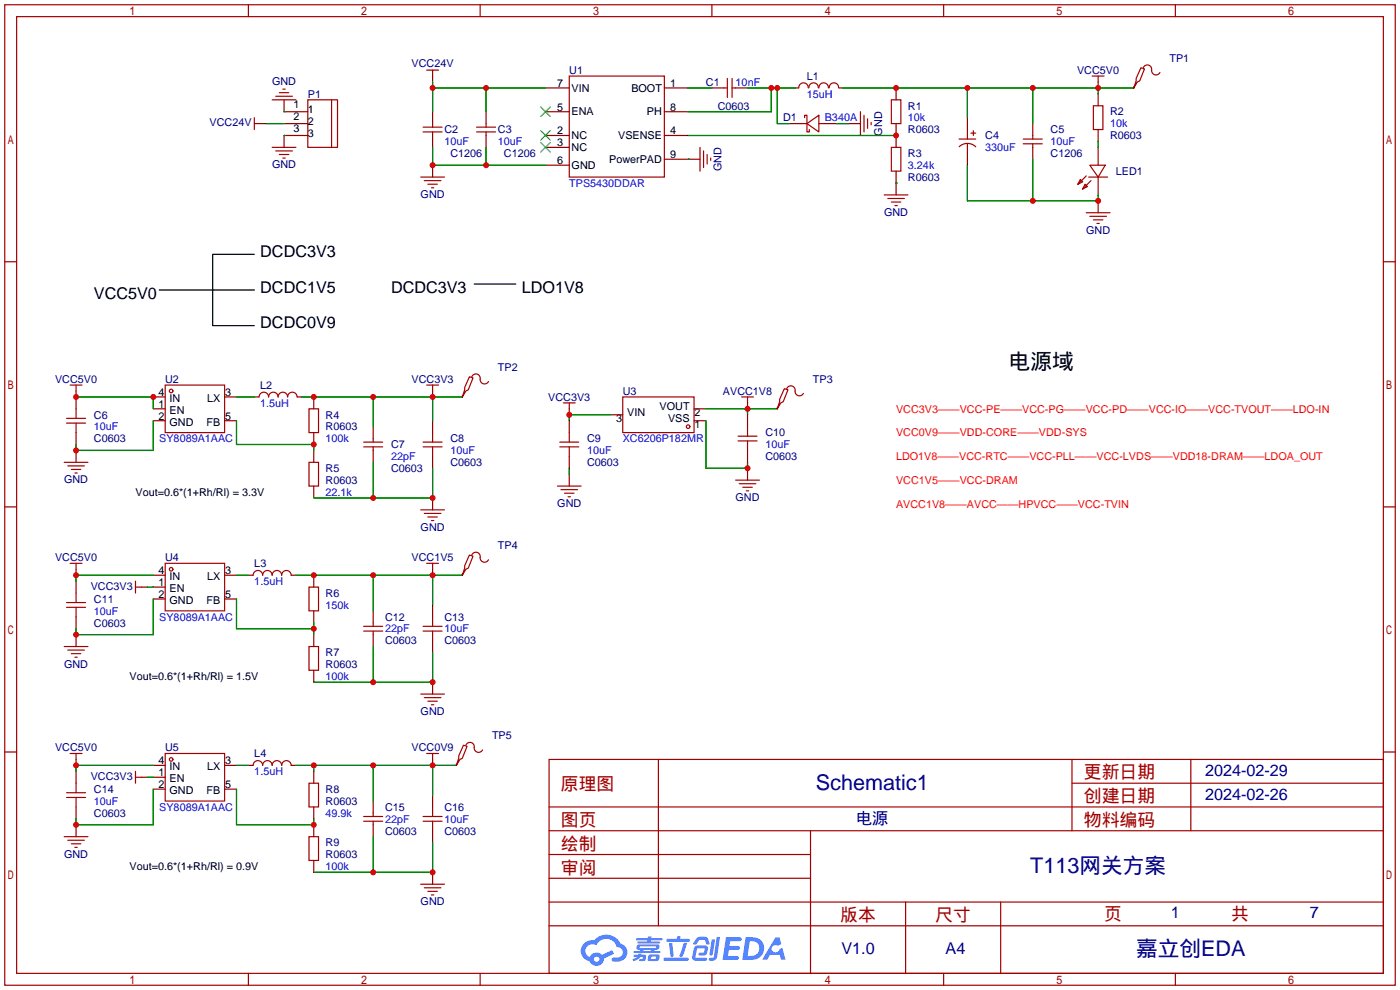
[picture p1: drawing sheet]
<svg xmlns="http://www.w3.org/2000/svg" width="299mm" height="212mm" viewBox="0 0 299 212" stroke-linecap="round" stroke-linejoin="round" font-family="sans-serif">
<g fill="none" stroke="#a10000" stroke-width=".25">
<path d="M1 1h297.2v209.6h-297.2zM3.6 3.6h292.1v204.4h-292.1zM53.1 1v2.6M102.6 1v2.6M152.1 1v2.6M201.7 1v2.6M251.2 1v2.6M1 55.9h2.6M295.7 55.9h2.5M1 108.3h2.6M295.7 108.3h2.5M1 160.7h2.6"/>
<path d="M117.3 162.3h178.4v45.7h-178.4zM117.3 177.5h178.4M117.3 172.5h178.4M140.7 162.3v35.6M173.2 177.5v30.5M229.1 162.3v15.2M229.1 167.4h66.6M254.5 162.3v15.2M295.7 160.7h2.5M117.3 182.6h55.9M117.3 197.9h178.4M117.3 192.8h178.4"/>
<path d="M117.3 187.7h55.9M193.5 192.8v15.2M213.9 192.8v15.2M53.1 208v2.6M102.6 208v2.6M152.1 208v2.6M201.7 208v2.6M251.2 208v2.6"/>
</g>
<g fill="#5487ff">
<path d="M155.2 200.3h2.6a.48 .48 0 0 1 .7 .4 .48 .48 0 0 1-.6 .4h-1.8l-.2 1.1h1.9a.43 .43 0 0 1 .4 .4 .43 .43 0 0 1-.5 .4h-1.9l-.2 1.3h1.7a.45 .45 0 0 1 .5 .2 .45 .45 0 0 1-.1 .6h-3.3z"/>
<path d="M165.7 200.3h.9l.4 1.5-.8 .3a.84 .84 0 0 0-1.2 .3 .84 .84 0 0 0 .4 1.1 .84 .84 0 0 0 1.1-.4l.1-.2 .6-.3 .7 2.5h-1l-.2-1h-2.1l-.6 1h-1.1z"/>
<path d="M152.1 200.8h.7l-.5 3.1a.36 .36 0 0 1-.3 .3 .36 .36 0 0 1-.4-.3z"/>
<path d="M153.2 200.2h.7l-.6 4.3a1.13 1.13 0 0 1-1.8 .6l.2-.4h.7l.2-.2z"/>
<path d="M148.9 200.6l.6-.4h1a.77 .77 0 0 1 .9 .5l.3 1-.2 .2h-.5l-.3-.9-.2-.2-1 .1-.7 1-.6-.1-.1-.2z"/>
<path d="M148.4 202.4l.6-.3h1.7a.81 .81 0 0 1 .7 .5 .81 .81 0 0 1-.2 .8 .81 .81 0 0 1-.9 .8h-.7a.32 .32 0 0 1-.3-.3 .32 .32 0 0 1 .4-.3h.7l.2-.9-1.6 .1-.4 1.8 2.2 .1a.32 .32 0 0 1 .3 .4 .32 .32 0 0 1-.4 .2h-2.2l-.5-.3-.1-.5z"/>
<path d="M141.9 204.7h5a.33 .33 0 0 1 .3 .3 .33 .33 0 0 1-.3 .3h-4.9l-.2-.1z"/>
<path d="M146.1 201.5h.8l-.7 2a.98 .98 0 0 1-.7 1.1l-.3-.3z"/>
<path d="M143 201.6h.7l.3 2.5a.34 .34 0 0 1-.3 .4 .34 .34 0 0 1-.4-.3z"/>
<path d="M142.5 200.7h2.1l.3-.6h.6l-.1 .6h1.7a.32 .32 0 0 1 .4 .3 .32 .32 0 0 1-.4 .3h-4.5l-.2-.2z"/>
<path d="M135.5 204.1h.9l.1-.3h.6v.3h.8a.82 .82 0 0 1-.5 1.3h-.8v-.4l.7-.1 .1-.3a.68 .68 0 0 0-1 .4l-1.1 .4-.1-.4 .9-.5h-.7z"/>
<path d="M136 200.5h2.4l.1-.3h.7v.3h2.2l.2 .3-.2 .2h-2.3v.2h1.8l.2 .3-.2 .1h-4.5l-.1-.4h2l.1-.2h-2.3l-.1-.2z"/>
<path d="M159.4 200.3l-.8 4.9h1.7a2.5 2.5 0 0 0 3-2.5 2.5 2.5 0 0 0-3.1-2.4zM160.3 201.1a1.61 1.61 0 0 1 2 1.5 1.61 1.61 0 0 1-1.8 1.7h-.7z"/>
<path d="M136.2 202a.55 .55 0 0 0-.2 .8 .55 .55 0 0 0 .7 .2l.1 .3h-1.3v.3l5.4 .1 .3-.2-.2-.2h-1.2l.2-.3a.7 .7 0 0 0 .8-.3 .7 .7 0 0 0 0-.8l-4.2-.1zM136.8 202.3l3.3-.1 .1 .1-.2 .3h-3.2zM137.5 203h1.7l-.2 .3h-1.4z"/>
<path d="M138.6 204.2a1.05 1.05 0 0 0 0 1.2 2.91 2.91 0 0 0 2.2-.2 .98 .98 0 0 0 0-1.2h-1.6zM139.2 204.5l.9-.1 .1 .4-.2 .2-.8-.1z"/>
<path d="M124.9 201.6a2.23 2.23 0 0 0-.7 2.3 2.23 2.23 0 0 0 1.8 1.6 1.58 1.58 0 0 0 1.8 .9 1.58 1.58 0 0 0 1.3-1.5l2.2-1.1-.5-.7-2.1 1a1.65 1.65 0 0 0-2.7 .4 1.45 1.45 0 0 1-.8-1.9 1.45 1.45 0 0 1 2-.7l.3 .1a2.3 2.3 0 0 1 2.3-1.3 2.3 2.3 0 0 1 2 1.7 1.12 1.12 0 0 1 1.3 1 1.12 1.12 0 0 1-1.1 1.2h-.7a.45 .45 0 0 0-.6 .4 .45 .45 0 0 0 .5 .5 2.21 2.21 0 0 0 2.2-.5 2.21 2.21 0 0 0 .5-2.3 2.13 2.13 0 0 0-1.3-1.1 3.3 3.3 0 0 0-5.6-.7l-1.1 .1zM127 205a.57 .57 0 0 1 1.1 0 .57 .57 0 0 1-1.1 0z"/>
</g>
<g fill="none" stroke="#a10000" stroke-width=".25">
<path d="M59.7 19.8h2M60.5 19.1h.5M91.2 15h2.5M92.5 15v1.3M121.7 16.3h20.3v21.5h-20.3zM154.7 18.8h.7M155.4 16.8v4M156.5 16.8v4M156.5 18.8h.7M170.7 18.8a1.01 1.01 0 0 1 1-1.1 1.01 1.01 0 0 1 1 1.1M172.9 18.8a1.01 1.01 0 0 1 1-1.1 1.01 1.01 0 0 1 1 1.1M175 18.8a1.01 1.01 0 0 1 1-1.1 1.01 1.01 0 0 1 1 1.1"/>
<path d="M177.2 18.8a1.01 1.01 0 0 1 1-1.1 1.01 1.01 0 0 1 1 1.1M233.4 16.3h2.6M234.7 16.3v1.2M243.8 14.5l.8 .2-1 2.6-.5 .2-.8 1.3 .5-1.5v-.5zM244.3 14.5a.93 .93 0 0 1 1.2-.6 .93 .93 0 0 1 .6 1.1 .94 .94 0 0 0 .7 1 .94 .94 0 0 0 1.1-.5M54.4 25.1v2.6M54.4 26.4h1.2M58.2 21.3h5M58.2 31.5h5M58.9 20.6h3.6M58.9 32.3h3.6M59.7 33h2"/>
<path d="M60.5 33.8h.5M65.8 21.3h5.1v10.2h-5.1zM70.9 21.3h1.2v10.2h-1.2M89.9 37.8h5.1M90.4 28.2h4.1M90.4 27.2h4.1M90.7 38.6h3.5M91.4 39.4h2.1M92.5 26.4v.8M92.5 28.2v.8M101.9 28.2h4M101.9 27.2h4"/>
<path d="M103.9 26.4v.8M103.9 28.2v.8M149.6 31.5v5.1M150.4 32.3v3.5M151.1 33v2.1M151.9 33.8v.5M171.2 26.4h1.3M172 25.1v-.5h.5v3.6h.5v-.5M172.5 26.4l2.5-1.8v3.6zM175 26.4h1.3M183.9 23.9v5.1M184.7 24.6v3.6"/>
<path d="M185.4 25.4v2M186.2 26.2v.5M190.5 21.3h2v5.1h-2zM190.5 31.5h2v5.1h-2zM205 29.7h3.5M205 31.4a2.54 2.54 0 0 1 3.5 0M206.8 27.7v2M206.8 30.7v2.1M207.5 28.4h1M208 27.9v1.1M218.7 29.7h4.1M218.7 30.7h4.1"/>
<path d="M220.7 29v.7M220.7 30.7v.8M230.9 38.4l.5 .5-1 .5zM231.9 39.4l.5 .5-1 .5zM232.2 37.6l-1.8 1.8M232.7 37.8h4M232.9 35.3h3.3l-1.5 2.5zM233.2 38.6l-1.8 1.8M233.7 22.6h2v5.1h-2zM92.2 40.1h.5M189 41.7h5.1M189.7 42.4h3.6"/>
<path d="M190.5 43.2h2M191.3 43.9h.5M232.2 45.5h5M232.9 46.2h3.6M233.7 47h2M234.4 47.8h.5M13.7 98.8h5.1M14.2 90.4h4.1M14.2 89.4h4.1M14.5 99.6h3.5M15 82.3h2.5M16.3 82.3v1.3"/>
<path d="M16.3 87.4v2M16.3 90.4v2.1M35.3 82.3h12.7v10.2h-12.7zM55.4 84.8a1.02 1.02 0 0 1 1-1 1.02 1.02 0 0 1 1 1 1.02 1.02 0 0 1 1-1 1.02 1.02 0 0 1 1 1 1.02 1.02 0 0 1 1.1-1 1.02 1.02 0 0 1 1 1 1.02 1.02 0 0 1 1-1 1.02 1.02 0 0 1 1 1M66 87.4h2.1v5.1h-2.1zM66 98.8h2.1v5.1h-2.1zM77.7 95.5h4.1M77.7 94.5h4.1M79.8 93.7v.8M79.8 95.5v.8M90.4 95.5h4.1M90.4 94.5h4.1"/>
<path d="M91.2 82.3h2.5M92.5 82.3v1.3M92.5 92.5v2M92.5 95.5v2M100.3 80.5l.8 .3-1 2.5-.5 .3-.8 1.2 .5-1.5v-.5zM100.8 80.5a.93 .93 0 0 1 1.2-.5 .93 .93 0 0 1 .6 1 .94 .94 0 0 0 .7 1 .94 .94 0 0 0 1.1-.5M119.6 95.5h4.1M119.6 94.5h4.1M120.4 86.1h2.5M121.7 86.1v1.3M121.7 92.5v2M121.7 95.5v2"/>
<path d="M133.1 84.8h15.2v7.7h-15.2zM157.7 94.2h4.1M157.7 93.2h4.1M158.5 84.8h2.5M159.8 84.8v1.3M159.8 91.2v2M159.8 94.2v2.1M167.6 83.1l.8 .2-1 2.6-.5 .2-.8 1.3 .5-1.5v-.6zM168.1 83.1a.93 .93 0 0 1 1.2-.6 .93 .93 0 0 1 .6 1.1 .94 .94 0 0 0 .7 1 .94 .94 0 0 0 1.1-.5M15.2 100.3h2.1M16 101.1h.5M89.9 109h5.1"/>
<path d="M90.7 109.7h3.5M91.4 110.5h2.1M92.2 111.3h.5M100.3 118.6l.8 .3-1 2.5-.5 .3-.8 1.2 .5-1.5v-.5zM100.8 118.6a.93 .93 0 0 1 1.2-.5 .93 .93 0 0 1 .6 1 .94 .94 0 0 0 .7 1 .94 .94 0 0 0 1.1-.5M119.1 103.9h5.1M119.9 104.6h3.5M120.6 105.4h2.1M121.4 106.2h.5M157.2 102.6h5.1M158 103.4h3.5M158.7 104.1h2.1"/>
<path d="M159.5 104.9h.5M13.7 138.2h5.1M14.2 129.8h4.1M14.2 128.8h4.1M14.5 138.9h3.5M15 120.4h2.5M15.2 139.7h2.1M16.3 120.4v1.3M16.3 126.7v2.1M16.3 129.8v2M29 124.2v2.5M29 125.5h1.2"/>
<path d="M35.3 120.4h12.7v10.2h-12.7zM54.1 122.9a1.02 1.02 0 0 1 1-1 1.02 1.02 0 0 1 1 1 1.02 1.02 0 0 1 1.1-1 1.02 1.02 0 0 1 1 1 1.02 1.02 0 0 1 1-1 1.02 1.02 0 0 1 1 1 1.02 1.02 0 0 1 1-1 1.02 1.02 0 0 1 1 1M66 125.5h2.1v5.1h-2.1zM66 138.2h2.1v5.1h-2.1zM77.7 134.9h4.1M77.7 133.9h4.1M79.8 133.1v.8M79.8 134.9v.7M90.4 134.9h4.1M90.4 133.9h4.1M91.2 120.4h2.5M92.5 120.4v1.3"/>
<path d="M92.5 131.8v2.1M92.5 134.9v2M16 140.5h.5M89.9 148.3h5.1M90.7 149.1h3.5M91.4 149.9h2.1M92.2 150.6h.5M99.1 159.3l.7 .2-1 2.6-.5 .2-.8 1.3 .5-1.5v-.6zM99.6 159.3a.93 .93 0 0 1 1.1-.6 .93 .93 0 0 1 .6 1.1 .94 .94 0 0 0 .7 1 .94 .94 0 0 0 1.1-.5M13.7 178.8h5.1M14.2 170.4h4.1M14.2 169.4h4.1"/>
<path d="M14.5 179.6h3.5M15 161h2.5M16.3 161v1.3M16.3 167.4v2M16.3 170.4v2.1M29 164.8v2.6M29 166.1h1.2M35.3 161h12.7v10.2h-12.7zM54.1 163.6a1.02 1.02 0 0 1 1-1 1.02 1.02 0 0 1 1 1M56.1 163.6a1.02 1.02 0 0 1 1.1-1 1.02 1.02 0 0 1 1 1M58.2 163.6a1.02 1.02 0 0 1 1-1 1.02 1.02 0 0 1 1 1M60.2 163.6a1.02 1.02 0 0 1 1-1 1.02 1.02 0 0 1 1 1"/>
<path d="M66 167.4h2.1v5.1h-2.1zM66 178.8h2.1v5.1h-2.1zM77.7 175.5h4.1M77.7 174.5h4.1M79.8 173.7v.8M79.8 175.5v.8M90.4 175.5h4.1M90.4 174.5h4.1M91.2 161h2.5M92.5 161v1.3M92.5 172.5v2M92.5 175.5v2"/>
<path d="M15.2 180.3h2.1M16 181.1h.5M89.9 189h5.1M90.7 189.7h3.5M91.4 190.5h2.1M92.2 191.3h.5"/>
<circle cx="36.6" cy="83.6" r=".38"/>
<circle cx="147.1" cy="91.2" r=".38"/>
<circle cx="36.6" cy="121.7" r=".38"/>
<circle cx="36.6" cy="162.3" r=".38"/>
</g>
<g fill="none" stroke="#870000" stroke-width=".25">
<path d="M92.5 16.3v1.2M116.6 18.8h5.1M142 18.8h5.1M152.1 18.8h2.6M157.2 18.8h2.6M169.9 18.8h.8M179.3 18.8h.8M191.5 18.8v2.5M234.7 17.5v1.3M242.3 18.5v.3M55.6 26.4h1.3M60.7 21.3v2.6h5.1"/>
<path d="M60.7 26.4h5.1M65.8 29h-5.1v2.5M92.5 23.9v2.5M92.5 29v2.5M92.5 35.3v2.5M103.9 23.9v2.5M103.9 29v2.5M116.6 23.9h5.1M116.6 29h5.1M116.6 31.5h5.1M116.6 35.3h5.1M142 23.9h5.1"/>
<path d="M142 29h5.1M142 34h7.6M168.7 26.4h2.5M176.3 26.4h2.5M181.4 26.4h2.5M191.5 26.4v5.1M191.5 36.6v5.1M206.8 25.1v2.6M206.8 32.8v2.5M220.7 26.4v2.6M220.7 31.5v2.5M234.7 20.1v2.5"/>
<path d="M234.7 27.7v2.5M234.7 31.5v3.8M234.7 37.8v3.9M234.7 42.9v2.6M16.3 83.6v3.8M16.3 92.5v2.5M16.3 96.3v2.5M32.8 87.4h2.5M32.8 89.9h2.5M32.8 84.8h2.5M48 89.9h2.5M48 84.8h2.5"/>
<path d="M54.4 84.8h1M63.5 84.8h1M67.1 84.8v2.6M67.1 92.5v2.5M67.1 96.3v2.5M79.8 91.2v2.5M79.8 96.3v2.5M92.5 83.6v1.2M92.5 89.9v2.6M92.5 97.5v2.6M98.8 84.6v.2M121.7 87.4v1.2"/>
<path d="M121.7 89.9v2.6M121.7 97.5v2.6M130.6 88.6h2.5M148.3 87.4h2.6M148.3 89.9h2.6M159.8 86.1v1.3M159.8 88.6v2.6M159.8 96.3v2.5M166.1 87.1v.3M67.1 103.9v2.5M92.5 106.4v2.6M121.7 101.3v2.6"/>
<path d="M159.8 100.1v2.5M16.3 121.7v1.2M16.3 124.2v2.5M16.3 131.8v2.6M16.3 135.6v2.6M30.2 125.5h1.3M32.8 125.5h2.5M32.8 128h2.5M32.8 122.9h2.5M48 128h2.5M48 122.9h2.5M53.1 122.9h1"/>
<path d="M62.2 122.9h1M67.1 122.9v2.6M67.1 130.6v2.5M67.1 135.6v2.6M79.8 130.6v2.5M79.8 135.6v2.6M92.5 121.7v1.2M92.5 129.3v2.5M92.5 136.9v2.5M98.8 122.7v.2M67.1 143.3v2.5M92.5 145.8v2.5"/>
<path d="M16.3 162.3v1.3M16.3 164.8v2.6M16.3 172.5v2.5M16.3 176.3v2.5M30.2 166.1h1.3M32.8 166.1h2.5M32.8 168.7h2.5M32.8 163.6h2.5M48 168.7h2.5M48 163.6h2.5M53.1 163.6h1M62.2 163.6h1"/>
<path d="M67.1 164.8v2.6M67.1 172.5v2.5M67.1 176.3v2.5M79.8 171.2v2.5M79.8 176.3v2.5M92.5 162.3v1.3M92.5 169.9v2.6M92.5 177.5v2.6M97.5 163.3v.3M67.1 183.9v2.5M92.5 186.4v2.6"/>
</g>
<path d="M115.6 22.9l2 2M115.6 27.9l2 2.1M115.6 30.5l2 2M117.6 22.9l-2 2M117.6 27.9l-2 2.1M117.6 30.5l-2 2" fill="none" stroke="#3c3" stroke-width=".25"/>
<g fill="none" stroke="#008700" stroke-width=".25">
<path d="M92.5 17.5v6.4M92.5 18.8h24.1M103.9 18.8v5.1M147.1 18.8h5M159.8 18.8h10.1M164.8 18.8v5.1h-17.7M166.1 18.8v7.6h2.6M180.1 18.8h62.2M206.8 18.8v6.3M220.7 18.8v7.6M234.7 18.8v1.3M56.9 26.4h3.8"/>
<path d="M60.7 23.9h.1M60.7 29h.1M92.5 31.5v3.8h24.1M103.9 31.5v3.8M147.1 34h.1M147.1 29h44.4M178.8 26.4h2.6M191.5 39.1h.1M206.8 35.3v7.6h27.9v-1.2M220.7 34v8.9M234.7 30.2v1.3M16.3 84.8h16.5v2.6"/>
<path d="M32.8 89.9v6.4h-16.5v-1.3M50.5 84.8h3.9M50.5 89.9v5.1h16.6v1.3M64.5 84.8h34.3M79.8 84.8v6.4M79.8 98.8v7.6M92.5 84.8v5.1M130.6 88.6h-8.9v1.3M150.9 87.4h15.2M150.9 89.9v10.2h8.9v-1.3M159.8 87.4v1.2M92.5 100.1v6.3h-25.4"/>
<path d="M121.7 100.1v1.2M31.5 125.5h1.3M32.8 128v7.6h-16.5v-1.2M32.8 122.9h-16.5v1.3M50.5 128v6.4h16.6M50.5 122.9h2.6M63.2 122.9h35.6M67.1 133.1v2.5M79.8 122.9v7.7M79.8 138.2v7.6M92.5 122.9v6.4M92.5 139.4v6.4h-25.4"/>
<path d="M31.5 166.1h1.3M32.8 168.7v7.6h-16.5v-1.3M32.8 163.6h-16.5v1.2M50.5 168.7v7.6h16.6v-1.3M50.5 163.6h2.6M63.2 163.6h34.3M67.1 163.6v1.2M79.8 163.6v7.6M79.8 178.8v7.6M92.5 163.6v6.3M92.5 180.1v6.3h-25.4"/>
</g>
<path d="M54.4 54.4h-8.9v15.2h8.9M34 62h20.4M101.3 60.7h8.9" fill="none" stroke="#000" stroke-width=".25"/>
<g fill="#c00">
<circle cx="92.5" cy="18.8" r=".63"/>
<circle cx="103.9" cy="18.8" r=".63"/>
<circle cx="92.5" cy="35.3" r=".63"/>
<circle cx="103.9" cy="35.3" r=".63"/>
<circle cx="166.1" cy="18.8" r=".63"/>
<circle cx="164.8" cy="18.8" r=".63"/>
<circle cx="191.5" cy="29" r=".63"/>
<circle cx="220.7" cy="18.8" r=".63"/>
<circle cx="206.8" cy="18.8" r=".63"/>
<circle cx="234.7" cy="18.8" r=".63"/>
<circle cx="191.5" cy="18.8" r=".63"/>
<circle cx="220.7" cy="42.9" r=".63"/>
<circle cx="234.7" cy="42.9" r=".63"/>
<circle cx="16.3" cy="84.8" r=".63"/>
<circle cx="32.8" cy="84.8" r=".63"/>
<circle cx="16.3" cy="96.3" r=".63"/>
<circle cx="67.1" cy="95" r=".63"/>
<circle cx="92.5" cy="84.8" r=".63"/>
<circle cx="79.8" cy="84.8" r=".63"/>
<circle cx="67.1" cy="84.8" r=".63"/>
<circle cx="79.8" cy="106.4" r=".63"/>
<circle cx="92.5" cy="106.4" r=".63"/>
<circle cx="79.8" cy="163.6" r=".63"/>
<circle cx="92.5" cy="163.6" r=".63"/>
<circle cx="67.1" cy="163.6" r=".63"/>
<circle cx="67.1" cy="176.3" r=".63"/>
<circle cx="92.5" cy="186.4" r=".63"/>
<circle cx="79.8" cy="186.4" r=".63"/>
<circle cx="16.3" cy="163.6" r=".63"/>
<circle cx="16.3" cy="176.3" r=".63"/>
<circle cx="79.8" cy="122.9" r=".63"/>
<circle cx="92.5" cy="122.9" r=".63"/>
<circle cx="67.1" cy="122.9" r=".63"/>
<circle cx="92.5" cy="145.8" r=".63"/>
<circle cx="79.8" cy="145.8" r=".63"/>
<circle cx="16.3" cy="122.9" r=".63"/>
<circle cx="16.3" cy="135.6" r=".63"/>
<circle cx="67.1" cy="134.4" r=".63"/>
<circle cx="121.7" cy="88.6" r=".63"/>
<circle cx="159.8" cy="87.4" r=".63"/>
<circle cx="159.8" cy="100.1" r=".63"/>
</g>
<text font-size="4.6" x="215.6" y="78.8">电源域</text>
<g font-size="4.6" fill="#000080">
<text x="174.4" y="168.8">Schematic1</text>
<text x="220.2" y="186.6">T113网关方案</text>
<text x="242.8" y="204.3">嘉立创EDA</text>
</g>
<g font-size="3.8" fill="#a00000">
<text x="231.6" y="166.4">更新日期</text>
<text x="119.9" y="168.9">原理图</text>
<text x="231.6" y="171.5">创建日期</text>
<text x="119.9" y="176.5">图页</text>
<text x="231.6" y="176.5">物料编码</text>
<text x="119.9" y="181.6">绘制</text>
<text x="119.9" y="186.7">审阅</text>
<text x="179.6" y="196.9">版本</text>
<text x="199.9" y="196.9">尺寸</text>
<text x="236" y="196.6">页</text>
<text x="263.1" y="196.6">共</text>
</g>
<g font-size="3.5">
<text x="55.6" y="54.9">DCDC3V3</text>
<text x="20.1" y="63.8">VCC5V0</text>
<text x="55.6" y="62.6">DCDC1V5</text>
<text x="83.6" y="62.6">DCDC3V3</text>
<text x="111.5" y="62.6">LDO1V8</text>
<text x="55.6" y="70.2">DCDC0V9</text>
</g>
<g font-size="3.5" fill="#000080">
<text x="257.6" y="165.9">2024-02-29</text>
<text x="257.6" y="171">2024-02-26</text>
<text x="183" y="176">电源</text>
<text x="250.2" y="196.1">1</text>
<text x="280" y="196.1">7</text>
<text x="179.8" y="204">V1.0</text>
<text x="202.1" y="204">A4</text>
</g>
<g font-size="2.3" fill="#000080">
<text x="88" y="14.3">VCC24V</text>
<text x="121.7" y="15.8">U1</text>
<text x="172.5" y="17.1">L1</text>
<text x="230.2" y="15.8">VCC5V0</text>
<text x="249.9" y="13.3">TP1</text>
<text x="58.1" y="18.2">GND</text>
<text x="65.8" y="20.9">P1</text>
<text x="150.9" y="18.3">C1</text>
<text x="153.4" y="23.4">C0603</text>
<text x="194.1" y="23.4">R1</text>
<text x="44.8" y="27">VCC24V</text>
<text x="95" y="28.5">C2</text>
<text x="106.4" y="28.5">C3</text>
<text x="167.4" y="26">D1</text>
<text x="188.5" y="29" transform="rotate(-90 188.5 29)">GND</text>
<text x="194.1" y="28.5">R0603</text>
<text x="210.6" y="29.8">C4</text>
<text x="224.5" y="28.5">C5</text>
<text x="237.2" y="24.7">R2</text>
<text x="237.2" y="29.8">R0603</text>
<text x="58.1" y="36">GND</text>
<text x="96.3" y="33.6">C1206</text>
<text x="107.7" y="33.6">C1206</text>
<text x="194.1" y="33.6">R3</text>
<text x="224.5" y="33.6">C1206</text>
<text x="154.2" y="36.6" transform="rotate(-90 154.2 36.6)">GND</text>
<text x="194.1" y="38.7">R0603</text>
<text x="238.5" y="37.4">LED1</text>
<text x="89.9" y="42.3">GND</text>
<text x="189" y="46.2">GND</text>
<text x="232.1" y="50">GND</text>
<text x="11.8" y="81.8">VCC5V0</text>
<text x="35.3" y="81.8">U2</text>
<text x="55.6" y="83.1">L2</text>
<text x="88" y="81.8">VCC3V3</text>
<text x="106.4" y="79.3">TP2</text>
<text x="173.7" y="81.8">TP3</text>
<text x="20.1" y="89.5">C6</text>
<text x="69.6" y="89.5">R4</text>
<text x="117.2" y="85.6">VCC3V3</text>
<text x="133.1" y="84.4">U3</text>
<text x="154.5" y="84.4">AVCC1V8</text>
<text x="20.1" y="94.5">C0603</text>
<text x="69.6" y="92">R0603</text>
<text x="83.6" y="95.8">C7</text>
<text x="96.3" y="94.5">C8</text>
<text x="125.5" y="94.5">C9</text>
<text x="163.6" y="93.3">C10</text>
<text x="69.6" y="100.9">R5</text>
<text x="83.6" y="100.9">C0603</text>
<text x="96.3" y="99.6">C0603</text>
<text x="125.5" y="99.6">C0603</text>
<text x="163.6" y="98.3">C0603</text>
<text x="13.7" y="103.3">GND</text>
<text x="69.6" y="103.4">R0603</text>
<text x="157.2" y="107.1">GND</text>
<text x="89.9" y="113.5">GND</text>
<text x="119.1" y="108.4">GND</text>
<text x="11.8" y="119.9">VCC5V0</text>
<text x="35.3" y="119.9">U4</text>
<text x="88" y="119.9">VCC1V5</text>
<text x="106.4" y="117.4">TP4</text>
<text x="54.4" y="121.2">L3</text>
<text x="19.4" y="126.1">VCC3V3</text>
<text x="20.1" y="128.8">C11</text>
<text x="69.6" y="127.6">R6</text>
<text x="20.1" y="133.9">C0603</text>
<text x="82.3" y="132.6">C12</text>
<text x="82.3" y="137.7">C0603</text>
<text x="95" y="132.6">C13</text>
<text x="95" y="137.7">C0603</text>
<text x="13.7" y="142.7">GND</text>
<text x="69.6" y="140.3">R7</text>
<text x="69.6" y="142.8">R0603</text>
<text x="89.9" y="152.8">GND</text>
<text x="11.8" y="160.6">VCC5V0</text>
<text x="35.3" y="160.6">U5</text>
<text x="54.4" y="161.8">L4</text>
<text x="88" y="160.6">VCC0V9</text>
<text x="105.2" y="158">TP5</text>
<text x="19.4" y="166.7">VCC3V3</text>
<text x="20.1" y="169.5">C14</text>
<text x="69.6" y="169.5">R8</text>
<text x="69.6" y="172">R0603</text>
<text x="82.3" y="173.3">C15</text>
<text x="95" y="173.3">C16</text>
<text x="20.1" y="174.5">C0603</text>
<text x="82.3" y="178.4">C0603</text>
<text x="95" y="178.4">C0603</text>
<text x="13.7" y="183.3">GND</text>
<text x="69.6" y="180.9">R9</text>
<text x="69.6" y="183.4">R0603</text>
<text x="89.9" y="193.5">GND</text>
</g>
<g font-size="2.3">
<text x="62.7" y="23.2">1</text>
<text x="119.1" y="23.6">5</text>
<text x="119.1" y="18.6">7</text>
<text x="122.2" y="19.6">VIN</text>
<text x="134.9" y="19.6">BOOT</text>
<text x="143.3" y="18.6">1</text>
<text x="143.3" y="23.6">8</text>
<text x="62.7" y="25.7">2</text>
<text x="62.7" y="28.2">3</text>
<text x="65.8" y="24.2">1</text>
<text x="65.8" y="26.7">2</text>
<text x="65.8" y="29.3">3</text>
<text x="119.1" y="28.7">2</text>
<text x="122.2" y="24.7">ENA</text>
<text x="122.2" y="29.7">NC</text>
<text x="132.1" y="29.7">VSENSE</text>
<text x="138.3" y="24.7">PH</text>
<text x="143.3" y="28.7">4</text>
<text x="119.1" y="31.3">3</text>
<text x="119.1" y="35.1">6</text>
<text x="122.2" y="32.3">NC</text>
<text x="130.2" y="34.8">PowerPAD</text>
<text x="143.3" y="33.8">9</text>
<text x="122.2" y="36.1">GND</text>
<text x="33.9" y="87.1">1</text>
<text x="33.9" y="89.7">2</text>
<text x="33.9" y="84.6">4</text>
<text x="36.2" y="88.4">EN</text>
<text x="36.2" y="85.9">IN</text>
<text x="44.2" y="85.9">LX</text>
<text x="48.1" y="84.6">3</text>
<text x="48.1" y="89.7">5</text>
<text x="134" y="89">VIN</text>
<text x="141" y="87.7">VOUT</text>
<text x="148.5" y="89">2</text>
<text x="36.2" y="91">GND</text>
<text x="44.1" y="91">FB</text>
<text x="131.7" y="90.3">3</text>
<text x="142.8" y="90.3">VSS</text>
<text x="148.5" y="91.5">1</text>
<text x="29" y="106">Vout=0.6*(1+Rh/Rl) = 3.3V</text>
<text x="33.9" y="125.2">1</text>
<text x="33.9" y="122.7">4</text>
<text x="36.2" y="124">IN</text>
<text x="44.2" y="124">LX</text>
<text x="48.1" y="122.7">3</text>
<text x="33.9" y="127.8">2</text>
<text x="36.2" y="126.5">EN</text>
<text x="36.2" y="129.1">GND</text>
<text x="44.1" y="129.1">FB</text>
<text x="48.1" y="127.8">5</text>
<text x="27.7" y="145.3">Vout=0.6*(1+Rh/Rl) = 1.5V</text>
<text x="33.9" y="165.9">1</text>
<text x="33.9" y="163.3">4</text>
<text x="36.2" y="167.2">EN</text>
<text x="36.2" y="164.6">IN</text>
<text x="44.2" y="164.6">LX</text>
<text x="48.1" y="163.3">3</text>
<text x="33.9" y="168.4">2</text>
<text x="36.2" y="169.7">GND</text>
<text x="44.1" y="169.7">FB</text>
<text x="48.1" y="168.4">5</text>
<text x="27.7" y="186">Vout=0.6*(1+Rh/Rl) = 0.9V</text>
</g>
<g font-size="2.3" fill="#00f">
<text x="157.2" y="18.3">10nF</text>
<text x="172.5" y="20.9">15uH</text>
<text x="176.3" y="26">B340A</text>
<text x="194.1" y="26">10k</text>
<text x="237.2" y="27.2">10k</text>
<text x="95" y="31">10uF</text>
<text x="106.4" y="31">10uF</text>
<text x="210.6" y="32.3">330uF</text>
<text x="224.5" y="31">10uF</text>
<text x="121.7" y="39.9">TPS5430DDAR</text>
<text x="194.1" y="36.1">3.24k</text>
<text x="55.6" y="86.9">1.5uH</text>
<text x="20.1" y="92">10uF</text>
<text x="34" y="94.5">SY8089A1AAC</text>
<text x="69.6" y="94.5">100k</text>
<text x="133.1" y="94.5">XC6206P182MR</text>
<text x="163.6" y="95.8">10uF</text>
<text x="83.6" y="98.3">22pF</text>
<text x="96.3" y="97.1">10uF</text>
<text x="125.5" y="97.1">10uF</text>
<text x="69.6" y="106">22.1k</text>
<text x="54.4" y="125">1.5uH</text>
<text x="20.1" y="131.4">10uF</text>
<text x="69.6" y="130.1">150k</text>
<text x="34" y="132.6">SY8089A1AAC</text>
<text x="82.3" y="135.2">22pF</text>
<text x="95" y="135.2">10uF</text>
<text x="69.6" y="145.3">100k</text>
<text x="54.4" y="165.7">1.5uH</text>
<text x="20.1" y="172">10uF</text>
<text x="34" y="173.3">SY8089A1AAC</text>
<text x="69.6" y="174.5">49.9k</text>
<text x="82.3" y="175.8">22pF</text>
<text x="95" y="175.8">10uF</text>
<text x="69.6" y="186">100k</text>
</g>
<g font-size="2.3" fill="#f00">
<text x="191.5" y="88.2">VCC3V3——VCC-PE——VCC-PG——VCC-PD——VCC-IO——VCC-TVOUT——LDO-IN</text>
<text x="191.5" y="93.3">VCC0V9——VDD-CORE——VDD-SYS</text>
<text x="191.5" y="98.3">LDO1V8——VCC-RTC——VCC-PLL——VCC-LVDS——VDD18-DRAM——LDOA_OUT</text>
<text x="191.5" y="103.4">VCC1V5——VCC-DRAM</text>
<text x="191.5" y="108.5">AVCC1V8——AVCC——HPVCC——VCC-TVIN</text>
</g>
</svg>
